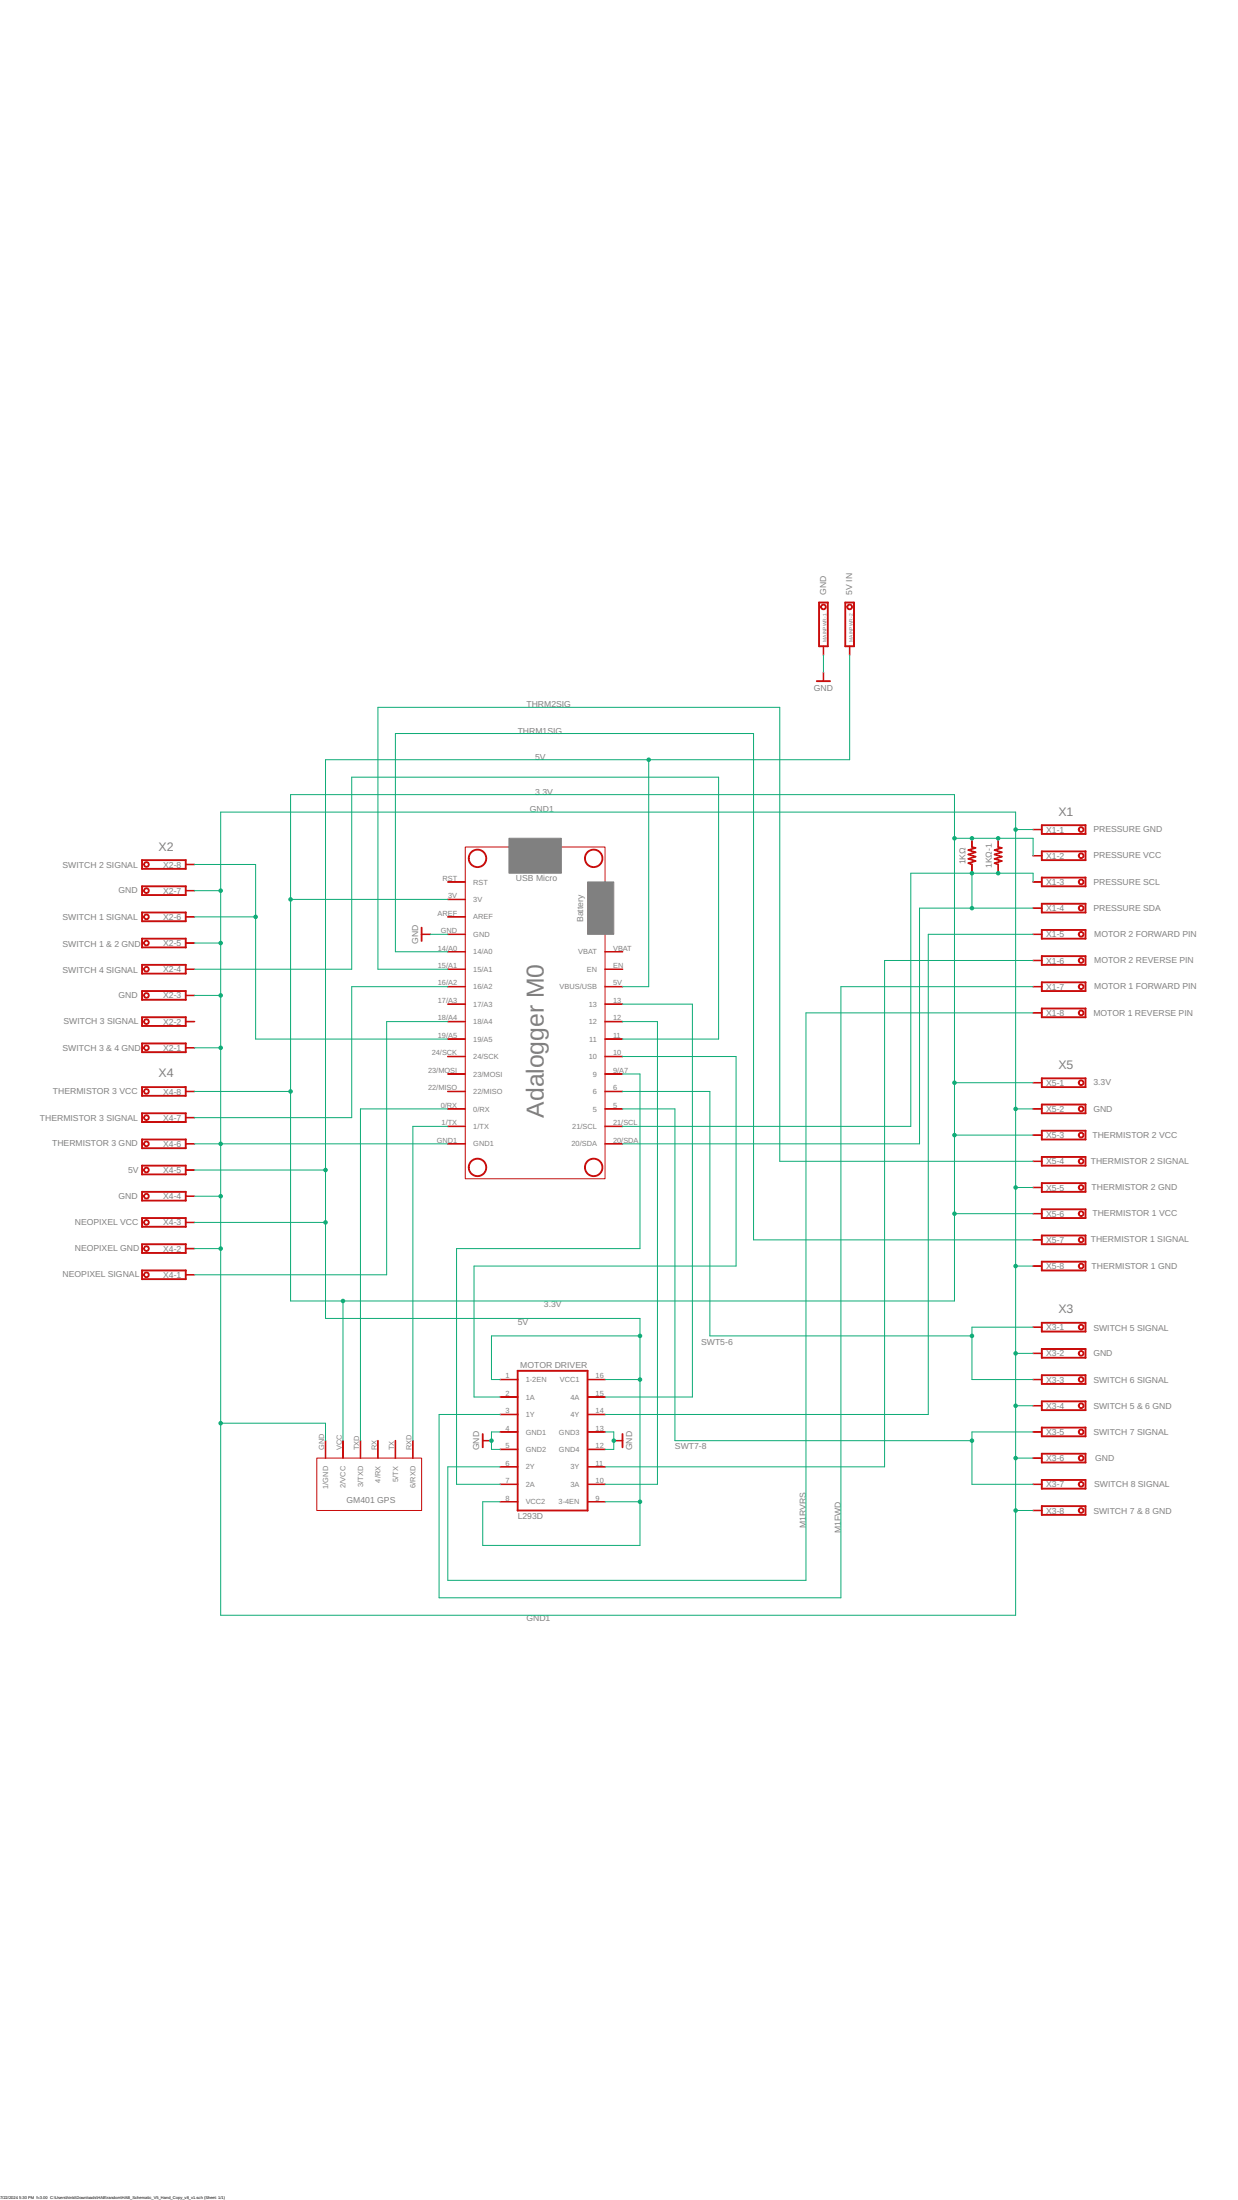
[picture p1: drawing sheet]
<svg xmlns="http://www.w3.org/2000/svg" width="1080mm" height="1920mm" viewBox="0 0 1080 1920" stroke-linecap="round" stroke-linejoin="round" font-family="sans-serif">
<g fill="none" stroke="#c90d0c" stroke-width=".87">
<path d="M714 526h8h-8zM714 526h1v38h-1zM717 528a2.4 2.4 0 0 1 3 1 2.4 2.4 0 0 1-1 3 2.4 2.4 0 0 1-3-2h1a1.7 1.7 0 0 1 2-2 1.7 1.7 0 0 1 0 3 1.7 1.7 0 0 1-2-1h-1zM722 526v38zM737 526h8h-8zM737 526h1l-1 38zM739 528a2.4 2.4 0 0 1 4 1 2.4 2.4 0 0 1-1 3 2.4 2.4 0 0 1-3-2 1.8 1.8 0 0 1 3-2 1.7 1.7 0 0 1 0 3 1.7 1.7 0 0 1-3-1zM745 526v38zM714 564h8h-8zM718 564v8zM737 564h8h-8zM741 564v8z"/>
<path d="M712 594h12v1h-12zM718 587v8zM947 720v8h-1zM406 739h122v290h-122zM848 739l3 1zM848 732v8zM870 739l4 1zM870 732l1 8zM901 724h8zM908 720h1v8h-1zM908 728l39-1v1h-38zM908 720h39l-38 1z"/>
<path d="M941 722a2.4 2.4 0 0 1 4 1 2.4 2.4 0 0 1-1 3 2.4 2.4 0 0 1-3-2 1.7 1.7 0 0 1 3-1 1.7 1.7 0 0 1 0 2 1.7 1.7 0 0 1-3-1zM124 751l38-1v1h-38zM124 751v8v-1zM124 758h38l-38 1zM126 753a2.4 2.4 0 0 1 4 0 2.4 2.4 0 0 1-2 4 2.4 2.4 0 0 1-3-2h1a1.7 1.7 0 0 1 2-2 1.7 1.7 0 0 1 1 3 1.7 1.7 0 0 1-3-1h-1zM162 751v8v-1zM162 754l8 1zM411 744a8 8 0 0 1 12 1 8 8 0 0 1-4 12 8 8 0 0 1-10-8 7 7 0 0 1 11-6 7 7 0 0 1 0 12 7 7 0 0 1-11-5 5 5 0 0 1 2-6zM512 744a8 8 0 0 1 13 1 8 8 0 0 1-5 12 8 8 0 0 1-10-8h1a7 7 0 0 1 10-6 7 7 0 0 1 1 12 7 7 0 0 1-11-5 4 4 0 0 1 0-6zM845 753l6-2-6 3zM845 749l6-1-6 2zM845 746l6-2-6 2z"/>
<path d="M845 742l6-2-6 2zM845 749l6 3-6-2zM845 746l6 2-6-2zM845 742l6 2-6-2zM845 753l3 2-3-1zM848 754v8zM867 753l7-2-6 3zM867 749l7-1-6 2zM867 746l7-2-6 2zM867 742l7-2-6 2zM867 749l7 3-7-2zM867 746l7 2-7-2z"/>
<path d="M867 742l7 2-7-2zM867 753l4 2-4-1zM870 754l1 8zM901 747h8zM908 743h1v8h-1zM908 751l39-1v1h-38zM908 743h39h-38zM941 745a2.4 2.4 0 0 1 4 1 2.4 2.4 0 0 1-1 3 2.4 2.4 0 0 1-3-2 1.8 1.8 0 0 1 3-2 1.7 1.7 0 0 1 0 3 1.7 1.7 0 0 1-3-1zM947 743v8h-1zM124 773h38v1h-38zM124 773v9v-1zM126 776a2.4 2.4 0 0 1 4 0 2.4 2.4 0 0 1-2 4 2.4 2.4 0 0 1-3-3h1a1.7 1.7 0 0 1 2-1 1.7 1.7 0 0 1 1 3 1.7 1.7 0 0 1-3-1l-1-1z"/>
<path d="M162 773v9v-1zM162 777h8zM390 770h16zM901 770h8zM908 766h1v8h-1zM908 773h39v1h-38zM908 766h39h-38zM941 768a2.4 2.4 0 0 1 4 1 2.4 2.4 0 0 1-1 3 2.4 2.4 0 0 1-3-2 1.8 1.8 0 0 1 3-2 1.7 1.7 0 0 1 0 3 1.7 1.7 0 0 1-3-1zM947 766v8h-1zM124 796h38v1h-38zM124 796v8zM124 781h38l-38 1z"/>
<path d="M126 799a2.4 2.4 0 0 1 4 0 2.4 2.4 0 0 1-2 4 2.4 2.4 0 0 1-3-3h1a1.7 1.7 0 0 1 2-1 1.7 1.7 0 0 1 1 2 1.7 1.7 0 0 1-3 0l-1-1zM162 796v8zM390 785h16zM901 793h8zM908 789h1v8h-1zM908 796h39v1h-38zM908 789l39-1v1h-38zM941 791a2.4 2.4 0 0 1 4 0 2.4 2.4 0 0 1-1 4 2.4 2.4 0 0 1-3-2 1.8 1.8 0 0 1 3-2 1.7 1.7 0 0 1 0 3 1.7 1.7 0 0 1-3-1zM947 789v8h-1zM124 819h38l-38 1zM124 819v8zM124 804h38h-38z"/>
<path d="M162 819v8zM162 800h8zM367 810h1v12l-1-1zM368 815l8 1zM390 800h16zM390 815l16 1zM901 815l8 1zM908 811l1 1v8l-1-1zM908 819h39l-38 1zM908 811h39v1h-38zM941 814a2.4 2.4 0 0 1 4 0 2.4 2.4 0 0 1-1 4 2.4 2.4 0 0 1-3-3 1.7 1.7 0 0 1 3-1 1.7 1.7 0 0 1 0 3 1.7 1.7 0 0 1-3-1v-1zM947 811v1v8l-1-1z"/>
<path d="M124 827h38h-38zM126 821a2.4 2.4 0 0 1 4 1 2.4 2.4 0 0 1-2 3 2.4 2.4 0 0 1-3-2h1a1.7 1.7 0 0 1 2-1 1.7 1.7 0 0 1 1 2 1.7 1.7 0 0 1-3-1h-1zM162 823h8zM390 831h16zM528 831h15zM901 838h8zM908 834h1v9l-1-1zM908 834h39v1h-38zM941 837a2.4 2.4 0 0 1 4 0 2.4 2.4 0 0 1-1 4 2.4 2.4 0 0 1-3-3 1.7 1.7 0 0 1 3-1 1.7 1.7 0 0 1 0 3 1.7 1.7 0 0 1-3-1v-1zM947 834v9l-1-1zM124 842h38l-38 1zM124 842v8z"/>
<path d="M124 850l38-1v1h-38zM126 844a2.4 2.4 0 0 1 4 1 2.4 2.4 0 0 1-2 3 2.4 2.4 0 0 1-3-2h1a1.7 1.7 0 0 1 2-2 1.7 1.7 0 0 1 1 3 1.7 1.7 0 0 1-3-1h-1zM162 842v8zM162 846h8zM390 846h16zM528 846h15zM908 842h39l-38 1zM908 857h1v8h-1zM908 857h39l-38 1zM941 859a2.4 2.4 0 0 1 4 1 2.4 2.4 0 0 1-1 4 2.4 2.4 0 0 1-3-3 1.7 1.7 0 0 1 3-1 1.7 1.7 0 0 1 0 3 1.7 1.7 0 0 1-3-1v-1zM947 857v8h-1zM124 865h38h-38z"/>
<path d="M124 865v8zM124 872h38v1h-38zM126 867a2.4 2.4 0 0 1 4 1 2.4 2.4 0 0 1-2 3 2.4 2.4 0 0 1-3-2h1a1.7 1.7 0 0 1 2-2 1.7 1.7 0 0 1 1 3 1.7 1.7 0 0 1-3-1h-1zM162 865v8zM162 869h8zM390 861h16zM390 876h16zM528 876h15zM528 861h15zM901 861h8zM908 865h39h-38zM947 880v8h-1z"/>
<path d="M124 888l38-1v1h-38zM124 888v8zM124 895h38v1h-38zM126 890a2.4 2.4 0 0 1 4 0 2.4 2.4 0 0 1-2 4 2.4 2.4 0 0 1-3-2h1a1.7 1.7 0 0 1 2-2 1.7 1.7 0 0 1 1 3 1.7 1.7 0 0 1-3-1h-1zM162 888v8zM162 891l8 1zM390 892h16zM528 892h15zM901 884h8zM908 880h1v8h-1zM908 888l39-1v1h-38zM908 880h39l-38 1z"/>
<path d="M941 882a2.4 2.4 0 0 1 4 1 2.4 2.4 0 0 1-1 3 2.4 2.4 0 0 1-3-2 1.7 1.7 0 0 1 3-1 1.7 1.7 0 0 1 0 2 1.7 1.7 0 0 1-3-1zM124 911l38-1v1h-38zM124 911v8v-1zM124 918h38l-38 1zM126 913a2.4 2.4 0 0 1 4 0 2.4 2.4 0 0 1-2 4 2.4 2.4 0 0 1-3-2h1a1.7 1.7 0 0 1 2-2 1.7 1.7 0 0 1 1 3 1.7 1.7 0 0 1-3-1h-1zM162 911v8v-1zM162 914l8 1zM390 907h16zM528 907h15zM390 922h16zM390 937h16zM528 937h15z"/>
<path d="M528 922h15zM124 949l38-1v1h-38zM124 949v8zM124 956h38v1h-38zM126 951a2.4 2.4 0 0 1 4 0 2.4 2.4 0 0 1-2 4 2.4 2.4 0 0 1-3-2h1a1.7 1.7 0 0 1 2-2 1.7 1.7 0 0 1 1 3 1.7 1.7 0 0 1-3-1h-1zM162 949v8zM162 952l8 1zM390 952l16 1zM528 952l15 1zM901 945h8zM908 941h1v8h-1zM908 949l39-1v1h-38z"/>
<path d="M908 941h39l-38 1zM941 943a2.4 2.4 0 0 1 4 1 2.4 2.4 0 0 1-1 3 2.4 2.4 0 0 1-3-2 1.7 1.7 0 0 1 3-1 1.7 1.7 0 0 1 0 2 1.7 1.7 0 0 1-3-1zM947 941v8h-1zM124 971h38v1h-38zM124 971v1v8v-1zM124 979h38l-38 1zM126 974a2.4 2.4 0 0 1 4 0 2.4 2.4 0 0 1-2 4 2.4 2.4 0 0 1-3-3h1a1.7 1.7 0 0 1 2-1 1.7 1.7 0 0 1 1 3 1.7 1.7 0 0 1-3-1l-1-1zM162 971v1v8v-1zM162 975l8 1zM390 968h16zM528 968h15zM901 968h8z"/>
<path d="M908 964h1v8h-1zM908 971h39v1h-38zM908 964h39h-38zM941 966a2.4 2.4 0 0 1 4 1 2.4 2.4 0 0 1-1 3 2.4 2.4 0 0 1-3-2 1.8 1.8 0 0 1 3-2 1.7 1.7 0 0 1 0 3 1.7 1.7 0 0 1-3-1zM947 964v8h-1zM124 994h38v1h-38zM124 994v9v-1zM126 997a2.4 2.4 0 0 1 4 0 2.4 2.4 0 0 1-2 4 2.4 2.4 0 0 1-3-3h1a1.7 1.7 0 0 1 2-1 1.7 1.7 0 0 1 1 3 1.7 1.7 0 0 1-3-1l-1-1zM162 994v9v-1zM162 998h8zM390 983h16zM390 998h16z"/>
<path d="M528 998h15zM528 983h15zM901 991h8zM908 987h1v8h-1zM908 994h39v1h-38zM908 987h39h-38zM941 989a2.4 2.4 0 0 1 4 0 2.4 2.4 0 0 1-1 4 2.4 2.4 0 0 1-3-2 1.8 1.8 0 0 1 3-2 1.7 1.7 0 0 1 0 3 1.7 1.7 0 0 1-3-1zM947 987v8h-1zM124 1017h38l-38 1zM124 1017v8zM124 1002h38l-38 1zM126 1019a2.4 2.4 0 0 1 4 1 2.4 2.4 0 0 1-2 4 2.4 2.4 0 0 1-3-3h1a1.7 1.7 0 0 1 2-1 1.7 1.7 0 0 1 1 2 1.7 1.7 0 0 1-3 0l-1-1z"/>
<path d="M162 1017v8zM411 1014a8 8 0 0 1 12 1 8 8 0 0 1-4 12 8 8 0 0 1-10-8 7 7 0 0 1 11-6 7 7 0 0 1 0 12 7 7 0 0 1-11-5 5 5 0 0 1 2-6zM512 1014a8 8 0 0 1 13 1 8 8 0 0 1-5 12 8 8 0 0 1-10-8h1a7 7 0 0 1 10-6 7 7 0 0 1 1 12 7 7 0 0 1-11-5 5 5 0 0 1 1-6zM901 1013l8 1zM908 1010h1v8l-1-1zM908 1017h39l-38 1zM908 1010l39-1v1h-38zM941 1012a2.4 2.4 0 0 1 4 0 2.4 2.4 0 0 1-1 4 2.4 2.4 0 0 1-3-2 1.8 1.8 0 0 1 3-2 1.7 1.7 0 0 1 0 3 1.7 1.7 0 0 1-3-1zM947 1010v8l-1-1zM124 1040h38l-38 1zM124 1040v8zM124 1025h38h-38z"/>
<path d="M162 1040v8zM162 1021h8zM901 1036h8zM909 1032v1v8l-1-1zM909 1040h38l-38 1zM909 1032h38v1h-38zM941 1035a2.4 2.4 0 0 1 4 0 2.4 2.4 0 0 1-1 4 2.4 2.4 0 0 1-3-3 1.7 1.7 0 0 1 3-1 1.7 1.7 0 0 1 0 3 1.7 1.7 0 0 1-3-1v-1zM947 1032v1v8l-1-1zM124 1048l38-1v1h-38zM126 1042a2.4 2.4 0 0 1 4 1 2.4 2.4 0 0 1-2 3 2.4 2.4 0 0 1-3-2h1a1.7 1.7 0 0 1 2-2 1.7 1.7 0 0 1 1 3 1.7 1.7 0 0 1-3-1h-1zM162 1044h8zM901 1059h8z"/>
<path d="M909 1055v8h-1zM909 1055h38v1h-38zM941 1058a2.4 2.4 0 0 1 4 0 2.4 2.4 0 0 1-1 4 2.4 2.4 0 0 1-3-3 1.7 1.7 0 0 1 3-1 1.7 1.7 0 0 1 0 3 1.7 1.7 0 0 1-3-1v-1zM947 1055v8h-1zM124 1063h38h-38zM124 1063v8zM124 1070h38v1h-38zM126 1065a2.4 2.4 0 0 1 4 1 2.4 2.4 0 0 1-2 3 2.4 2.4 0 0 1-3-2h1a1.7 1.7 0 0 1 2-2 1.7 1.7 0 0 1 1 3 1.7 1.7 0 0 1-3-1h-1zM162 1063v8zM162 1067h8zM909 1063h38h-38zM909 1078v8h-1z"/>
<path d="M909 1078h38l-38 1zM947 1078v8h-1zM124 1086h38h-38zM124 1086v8zM124 1093h38v1h-38zM126 1088a2.4 2.4 0 0 1 4 1 2.4 2.4 0 0 1-2 3 2.4 2.4 0 0 1-3-2h1a1.7 1.7 0 0 1 2-2 1.7 1.7 0 0 1 1 3 1.7 1.7 0 0 1-3-1h-1zM162 1086v8zM162 1090h8zM901 1082h8zM909 1086h38h-38zM941 1080a2.4 2.4 0 0 1 4 1 2.4 2.4 0 0 1-1 4 2.4 2.4 0 0 1-3-3 1.7 1.7 0 0 1 3-1 1.7 1.7 0 0 1 0 3 1.8 1.8 0 0 1-3-2zM124 1109l38-1v1h-38z"/>
<path d="M124 1109v8zM124 1116h38v1h-38zM126 1111a2.4 2.4 0 0 1 4 0 2.4 2.4 0 0 1-2 4 2.4 2.4 0 0 1-3-2h1a1.7 1.7 0 0 1 2-2 1.7 1.7 0 0 1 1 3 1.7 1.7 0 0 1-3-1h-1zM162 1109v8zM162 1112l8 1zM901 1105h8zM909 1101v8h-1zM909 1109l38-1v1h-38zM909 1101h38l-38 1zM941 1103a2.4 2.4 0 0 1 4 1 2.4 2.4 0 0 1-1 3 2.4 2.4 0 0 1-3-2 1.7 1.7 0 0 1 3-1 1.7 1.7 0 0 1 0 2 1.7 1.7 0 0 1-3-1zM947 1101v8h-1zM901 1158h8z"/>
<path d="M908 1154h1v9l-1-1zM908 1154h39v1h-38zM941 1157a2.4 2.4 0 0 1 4 0 2.4 2.4 0 0 1-1 4 2.4 2.4 0 0 1-3-3 1.7 1.7 0 0 1 3-1 1.7 1.7 0 0 1 0 3 1.7 1.7 0 0 1-3-1v-1zM947 1154v9l-1-1zM908 1162h39l-38 1zM908 1177h1v8h-1zM908 1177h39v1h-38zM941 1179a2.4 2.4 0 0 1 4 1 2.4 2.4 0 0 1-1 4 2.4 2.4 0 0 1-3-3 1.7 1.7 0 0 1 3-1 1.7 1.7 0 0 1 0 3 1.7 1.7 0 0 1-3-1v-1zM947 1177v8h-1zM451 1196h1v123l-1-1zM451 1196h62v1h-62zM512 1196h1v123l-1-1z"/>
<path d="M901 1181h8zM908 1185h39h-38zM947 1200v8h-1zM436 1204h16zM436 1219h16zM512 1204h16zM512 1219h16zM901 1204h8zM908 1200h1v8h-1zM908 1208h39h-38zM908 1200h39l-38 1zM941 1202a2.4 2.4 0 0 1 4 1 2.4 2.4 0 0 1-1 3 2.4 2.4 0 0 1-3-2 1.7 1.7 0 0 1 3-1 1.7 1.7 0 0 1 0 2 1.7 1.7 0 0 1-3-1z"/>
<path d="M436 1234l16 1zM512 1234l16 1zM901 1227h8zM908 1223h1v8h-1zM908 1231l39-1v1h-38zM908 1223h39l-38 1zM941 1225a2.4 2.4 0 0 1 4 1 2.4 2.4 0 0 1-1 3 2.4 2.4 0 0 1-3-2 1.7 1.7 0 0 1 3-1 1.7 1.7 0 0 1 0 2 1.7 1.7 0 0 1-3-1zM947 1223v8h-1zM284 1257v16zM299 1257v16zM314 1257v16zM329 1257l1 16z"/>
<path d="M345 1257v16zM360 1257v16zM421 1251v1v12v-1zM421 1257h8zM436 1250h16zM512 1250h16zM535 1257h8zM543 1251v1v12v-1zM901 1250h8zM908 1246h1v8h-1zM908 1253h39v1h-38zM908 1246h39h-38z"/>
<path d="M941 1248a2.4 2.4 0 0 1 4 1 2.4 2.4 0 0 1-1 3 2.4 2.4 0 0 1-3-2 1.8 1.8 0 0 1 3-2 1.7 1.7 0 0 1 0 3 1.7 1.7 0 0 1-3-1zM947 1246v8h-1zM276 1273h92v45h-92zM436 1265h16zM512 1265h16zM901 1273h8zM908 1269h1v8h-1zM908 1276h39v1h-38zM908 1269l39-1v1h-38zM941 1271a2.4 2.4 0 0 1 4 0 2.4 2.4 0 0 1-1 4 2.4 2.4 0 0 1-3-2 1.8 1.8 0 0 1 3-2 1.7 1.7 0 0 1 0 3 1.7 1.7 0 0 1-3-1zM947 1269v8h-1zM436 1280h16z"/>
<path d="M436 1295l16 1zM512 1280h16zM512 1295l16 1zM901 1295l8 1zM908 1291l1 1v8l-1-1zM908 1299h39l-38 1zM908 1291h39v1h-38zM941 1294a2.4 2.4 0 0 1 4 0 2.4 2.4 0 0 1-1 4 2.4 2.4 0 0 1-3-2 1.8 1.8 0 0 1 3-2 1.7 1.7 0 0 1 0 3 1.7 1.7 0 0 1-3-1zM947 1291v1v8l-1-1zM436 1311h16zM451 1318h62l-62 1zM512 1311h16z"/>
<path d="M901 1318h8zM908 1314h1v9l-1-1zM908 1314h39v1h-38zM941 1317a2.4 2.4 0 0 1 4 0 2.4 2.4 0 0 1-1 4 2.4 2.4 0 0 1-3-3 1.7 1.7 0 0 1 3-1 1.7 1.7 0 0 1 0 3 1.7 1.7 0 0 1-3-1v-1zM947 1314v9l-1-1zM908 1322h39l-38 1z"/>
</g>
<g fill="none" stroke="#0dab76" stroke-width=".87">
<path d="M718 572v15M741 572v91h-457v488h274v198h-137v-38h15M566 663v198h-23M253 694h580v442h-580zM192 709h694v701h-694zM833 732h68v15M886 724h15M170 755h53v152h168M170 777h22M848 762v31M901 770v-8h-107v221h-251M253 785h138"/>
<path d="M901 793h-99v205h-259M170 800h53M375 815h16M901 815h-91v420h-282M170 823h22M391 831h-46v-191h312v442h244M901 838h-129v442h-244M170 846h137v-168h320v229h-84M391 846h-61v-229h350v397h221M170 869h22M391 861h-84v114h-137M543 876h61v343h-76"/>
<path d="M901 861h-168v534h-350v-160h53M391 892h-54v221h-167M543 892h30v404h-45M901 884h-198v495h-312v-99h45M170 915h22M543 937h15v153h-160v206h38M543 922h99v183h-229v114h23M170 953h83M543 953h76v213h229M833 945h68M391 968h-77v289M543 968h46v289h259"/>
<path d="M886 968h15M170 998h221M391 983h-31v274M833 991h68M170 1021h114M886 1036h15M170 1044h22M833 1059h68M170 1067h114M170 1090h22M886 1105h15M299 1136v121"/>
<path d="M901 1158h-53v46h53M558 1166h-129v38h7M886 1181h15M528 1204h30M886 1227h15M192 1242h92v15M436 1250h-7v15h7M528 1250h7v15h-7M901 1250h-53v46h53M886 1273h15M528 1311h30M886 1318h15"/>
</g>
<g fill="#0dab76" stroke="#0dab76" stroke-width=".87">
<circle cx="566" cy="663" r="1.5"/>
<circle cx="284" cy="1021" r="1.5"/>
<circle cx="284" cy="1067" r="1.5"/>
<circle cx="558" cy="1166" r="1.5"/>
<circle cx="558" cy="1204" r="1.5"/>
<circle cx="558" cy="1311" r="1.5"/>
<circle cx="192" cy="998" r="1.5"/>
<circle cx="192" cy="1044" r="1.5"/>
<circle cx="192" cy="1090" r="1.5"/>
<circle cx="192" cy="915" r="1.5"/>
<circle cx="192" cy="869" r="1.5"/>
<circle cx="192" cy="823" r="1.5"/>
<circle cx="192" cy="777" r="1.5"/>
<circle cx="886" cy="724" r="1.5"/>
<circle cx="886" cy="968" r="1.5"/>
<circle cx="886" cy="1036" r="1.5"/>
<circle cx="886" cy="1105" r="1.5"/>
<circle cx="886" cy="1181" r="1.5"/>
<circle cx="886" cy="1227" r="1.5"/>
<circle cx="886" cy="1273" r="1.5"/>
<circle cx="886" cy="1318" r="1.5"/>
<circle cx="192" cy="1242" r="1.5"/>
<circle cx="223" cy="800" r="1.5"/>
<circle cx="253" cy="785" r="1.5"/>
<circle cx="833" cy="732" r="1.5"/>
<circle cx="848" cy="732" r="1.5"/>
<circle cx="833" cy="945" r="1.5"/>
<circle cx="833" cy="991" r="1.5"/>
<circle cx="833" cy="1059" r="1.5"/>
<circle cx="253" cy="953" r="1.5"/>
<circle cx="299" cy="1136" r="1.5"/>
<circle cx="871" cy="732" r="1.5"/>
<circle cx="848" cy="1166" r="1.5"/>
<circle cx="848" cy="1257" r="1.5"/>
<circle cx="429" cy="1257" r="1.5"/>
<circle cx="535" cy="1257" r="1.5"/>
<circle cx="848" cy="762" r="1.5"/>
<circle cx="848" cy="793" r="1.5"/>
<circle cx="871" cy="762" r="1.5"/>
</g>
<g fill="#808080" stroke="#808080" stroke-width=".87">
<path d="M444 732h46v30h-46z"/>
<path d="M513 770h22v45h-22z"/>
</g>
<text font-size="21.5" fill="#808080" x="474" y="975" transform="rotate(-90 474 975)">Adalogger M0</text>
<g font-size="10.8" fill="#808080">
<text x="923" y="712">X1</text>
<text x="138" y="742">X2</text>
<text x="923" y="933">X5</text>
<text x="138" y="940">X4</text>
<text x="923" y="1146">X3</text>
</g>
<g font-size="7.5" fill="#808080">
<text x="721" y="519" transform="rotate(-90 721 519)">GND</text>
<text x="743" y="519" transform="rotate(-90 743 519)">5V IN</text>
<text x="710" y="603">GND</text>
<text x="459" y="617">THRM2SIG</text>
<text x="452" y="640">THRM1SIG</text>
<text x="467" y="663">5V</text>
<text x="467" y="694">3.3V</text>
<text x="462" y="709">GND1</text>
<text x="913" y="727">X1-1</text>
<text x="954" y="726">PRESSURE GND</text>
<text x="913" y="750">X1-2</text>
<text x="954" y="749">PRESSURE VCC</text>
<text x="842" y="754" transform="rotate(-90 842 754)">1KΩ</text>
<text x="55" y="758">SWITCH 2 SIGNAL</text>
<text x="142" y="757">X2-8</text>
<text x="865" y="758" transform="rotate(-90 865 758)">1KΩ-1</text>
<text x="450" y="769">USB Micro</text>
<text x="913" y="772">X1-3</text>
<text x="954" y="772">PRESSURE SCL</text>
<text x="103" y="780">GND</text>
<text x="142" y="780">X2-7</text>
<text x="913" y="795">X1-4</text>
<text x="954" y="795">PRESSURE SDA</text>
<text x="55" y="803">SWITCH 1 SIGNAL</text>
<text x="142" y="803">X2-6</text>
<text x="509" y="805" transform="rotate(-90 509 805)">Battery</text>
<text x="913" y="818">X1-5</text>
<text x="954" y="818">MOTOR 2 FORWARD PIN</text>
<text x="55" y="826">SWITCH 1 &amp; 2 GND</text>
<text x="142" y="826">X2-5</text>
<text x="365" y="824" transform="rotate(-90 365 824)">GND</text>
<text x="913" y="841">X1-6</text>
<text x="954" y="841">MOTOR 2 REVERSE PIN</text>
<text x="55" y="849">SWITCH 4 SIGNAL</text>
<text x="142" y="849">X2-4</text>
<text x="913" y="864">X1-7</text>
<text x="954" y="863">MOTOR 1 FORWARD PIN</text>
<text x="103" y="871">GND</text>
<text x="142" y="871">X2-3</text>
<text x="913" y="887">X1-8</text>
<text x="954" y="886">MOTOR 1 REVERSE PIN</text>
<text x="55" y="894">SWITCH 3 SIGNAL</text>
<text x="142" y="894">X2-2</text>
<text x="55" y="918">SWITCH 3 &amp; 4 GND</text>
<text x="142" y="917">X2-1</text>
<text x="913" y="948">X5-1</text>
<text x="954" y="947">3.3V</text>
<text x="46" y="955">THERMISTOR 3 VCC</text>
<text x="142" y="955">X4-8</text>
<text x="913" y="971">X5-2</text>
<text x="954" y="970">GND</text>
<text x="35" y="979">THERMISTOR 3 SIGNAL</text>
<text x="142" y="978">X4-7</text>
<text x="913" y="993">X5-3</text>
<text x="953" y="993">THERMISTOR 2 VCC</text>
<text x="45" y="1001">THERMISTOR 3 GND</text>
<text x="142" y="1001">X4-6</text>
<text x="913" y="1016">X5-4</text>
<text x="951" y="1016">THERMISTOR 2 SIGNAL</text>
<text x="112" y="1023">5V</text>
<text x="142" y="1024">X4-5</text>
<text x="913" y="1039">X5-5</text>
<text x="952" y="1039">THERMISTOR 2 GND</text>
<text x="103" y="1046">GND</text>
<text x="142" y="1047">X4-4</text>
<text x="913" y="1062">X5-6</text>
<text x="953" y="1062">THERMISTOR 1 VCC</text>
<text x="65" y="1069">NEOPIXEL VCC</text>
<text x="142" y="1070">X4-3</text>
<text x="913" y="1085">X5-7</text>
<text x="951" y="1084">THERMISTOR 1 SIGNAL</text>
<text x="65" y="1092">NEOPIXEL GND</text>
<text x="142" y="1092">X4-2</text>
<text x="913" y="1108">X5-8</text>
<text x="952" y="1107">THERMISTOR 1 GND</text>
<text x="55" y="1115">NEOPIXEL SIGNAL</text>
<text x="142" y="1115">X4-1</text>
<text x="474" y="1141">3.3V</text>
<text x="452" y="1156">5V</text>
<text x="913" y="1161">X3-1</text>
<text x="954" y="1161">SWITCH 5 SIGNAL</text>
<text x="612" y="1174">SWT5-6</text>
<text x="913" y="1184">X3-2</text>
<text x="954" y="1184">GND</text>
<text x="454" y="1194">MOTOR DRIVER</text>
<text x="913" y="1207">X3-3</text>
<text x="954" y="1207">SWITCH 6 SIGNAL</text>
<text x="913" y="1230">X3-4</text>
<text x="954" y="1230">SWITCH 5 &amp; 6 GND</text>
<text x="913" y="1252">X3-5</text>
<text x="954" y="1253">SWITCH 7 SIGNAL</text>
<text x="418" y="1266" transform="rotate(-90 418 1266)">GND</text>
<text x="551" y="1266" transform="rotate(-90 551 1266)">GND</text>
<text x="589" y="1265">SWT7-8</text>
<text x="913" y="1275">X3-6</text>
<text x="955" y="1275">GND</text>
<text x="913" y="1298">X3-7</text>
<text x="954" y="1298">SWITCH 8 SIGNAL</text>
<text x="302" y="1312">GM401 GPS</text>
<text x="452" y="1326">L293D</text>
<text x="913" y="1321">X3-8</text>
<text x="954" y="1321">SWITCH 7 &amp; 8 GND</text>
<text x="703" y="1334" transform="rotate(-90 703 1334)">M1RVRS</text>
<text x="733" y="1338" transform="rotate(-90 733 1338)">M1FWD</text>
<text x="459" y="1415">GND1</text>
</g>
<g font-size="6.5" fill="#808080">
<text x="386" y="769">RST</text>
<text x="413" y="772">RST</text>
<text x="391" y="784">3V</text>
<text x="413" y="787">3V</text>
<text x="382" y="799">AREF</text>
<text x="413" y="803">AREF</text>
<text x="384" y="814">GND</text>
<text x="413" y="818">GND</text>
<text x="382" y="830">14/A0</text>
<text x="413" y="833">14/A0</text>
<text x="504" y="833">VBAT</text>
<text x="535" y="830">VBAT</text>
<text x="382" y="845">15/A1</text>
<text x="535" y="845">EN</text>
<text x="413" y="848">15/A1</text>
<text x="512" y="848">EN</text>
<text x="382" y="860">16/A2</text>
<text x="413" y="863">16/A2</text>
<text x="488" y="863">VBUS/USB</text>
<text x="535" y="860">5V</text>
<text x="382" y="875">17/A3</text>
<text x="535" y="875">13</text>
<text x="413" y="879">17/A3</text>
<text x="514" y="879">13</text>
<text x="382" y="891">18/A4</text>
<text x="413" y="894">18/A4</text>
<text x="514" y="894">12</text>
<text x="535" y="891">12</text>
<text x="382" y="906">19/A5</text>
<text x="535" y="906">11</text>
<text x="413" y="909">19/A5</text>
<text x="514" y="909">11</text>
<text x="377" y="921">24/SCK</text>
<text x="535" y="921">10</text>
<text x="413" y="924">24/SCK</text>
<text x="514" y="924">10</text>
<text x="373" y="936">23/MOSI</text>
<text x="413" y="940">23/MOSI</text>
<text x="517" y="940">9</text>
<text x="535" y="936">9/A7</text>
<text x="373" y="952">22/MISO</text>
<text x="535" y="952">6</text>
<text x="413" y="955">22/MISO</text>
<text x="517" y="955">6</text>
<text x="384" y="967">0/RX</text>
<text x="413" y="970">0/RX</text>
<text x="517" y="970">5</text>
<text x="535" y="967">5</text>
<text x="385" y="982">1/TX</text>
<text x="535" y="982">21/SCL</text>
<text x="413" y="985">1/TX</text>
<text x="499" y="985">21/SCL</text>
<text x="381" y="997">GND1</text>
<text x="413" y="1001">GND1</text>
<text x="498" y="1001">20/SDA</text>
<text x="535" y="997">20/SDA</text>
<text x="441" y="1203">1</text>
<text x="520" y="1203">16</text>
<text x="459" y="1206">1-2EN</text>
<text x="488" y="1206">VCC1</text>
<text x="441" y="1218">2</text>
<text x="459" y="1222">1A</text>
<text x="498" y="1222">4A</text>
<text x="520" y="1218">15</text>
<text x="441" y="1233">3</text>
<text x="520" y="1233">14</text>
<text x="459" y="1237">1Y</text>
<text x="498" y="1237">4Y</text>
<text x="441" y="1249">4</text>
<text x="459" y="1252">GND1</text>
<text x="488" y="1252">GND3</text>
<text x="520" y="1249">13</text>
<text x="283" y="1266" transform="rotate(-90 283 1266)">GND</text>
<text x="298" y="1266" transform="rotate(-90 298 1266)">VCC</text>
<text x="313" y="1266" transform="rotate(-90 313 1266)">TXD</text>
<text x="329" y="1266" transform="rotate(-90 329 1266)">RX</text>
<text x="344" y="1266" transform="rotate(-90 344 1266)">TX</text>
<text x="359" y="1266" transform="rotate(-90 359 1266)">RXD</text>
<text x="441" y="1264">5</text>
<text x="520" y="1264">12</text>
<text x="459" y="1267">GND2</text>
<text x="488" y="1267">GND4</text>
<text x="441" y="1279">6</text>
<text x="459" y="1283">2Y</text>
<text x="498" y="1283">3Y</text>
<text x="520" y="1279">11</text>
<text x="332" y="1294" transform="rotate(-90 332 1294)">4/RX</text>
<text x="347" y="1293" transform="rotate(-90 347 1293)">5/TX</text>
<text x="441" y="1294">7</text>
<text x="520" y="1294">10</text>
<text x="286" y="1299" transform="rotate(-90 286 1299)">1/GND</text>
<text x="301" y="1299" transform="rotate(-90 301 1299)">2/VCC</text>
<text x="317" y="1298" transform="rotate(-90 317 1298)">3/TXD</text>
<text x="362" y="1299" transform="rotate(-90 362 1299)">6/RXD</text>
<text x="459" y="1298">2A</text>
<text x="498" y="1298">3A</text>
<text x="441" y="1310">8</text>
<text x="459" y="1313">VCC2</text>
<text x="487" y="1313">3-4EN</text>
<text x="520" y="1310">9</text>
</g>
<g font-size="4.3" fill="#808080">
<text x="721" y="560" transform="rotate(-90 721 560)">MAINPWR-1</text>
<text x="744" y="560" transform="rotate(-90 744 560)">MAINPWR-2</text>
</g>
<g font-size="3.5">
<text x="0" y="1919">7/22/2024</text>
<text x="17" y="1919">5:30 PM f=3.00 C:\Users\hinki\Downloads\HAB\random\HAB_Schematic_V5_Hand_Copy_v8_v1.sch (Sheet: 1/1)</text>
</g>
</svg>
